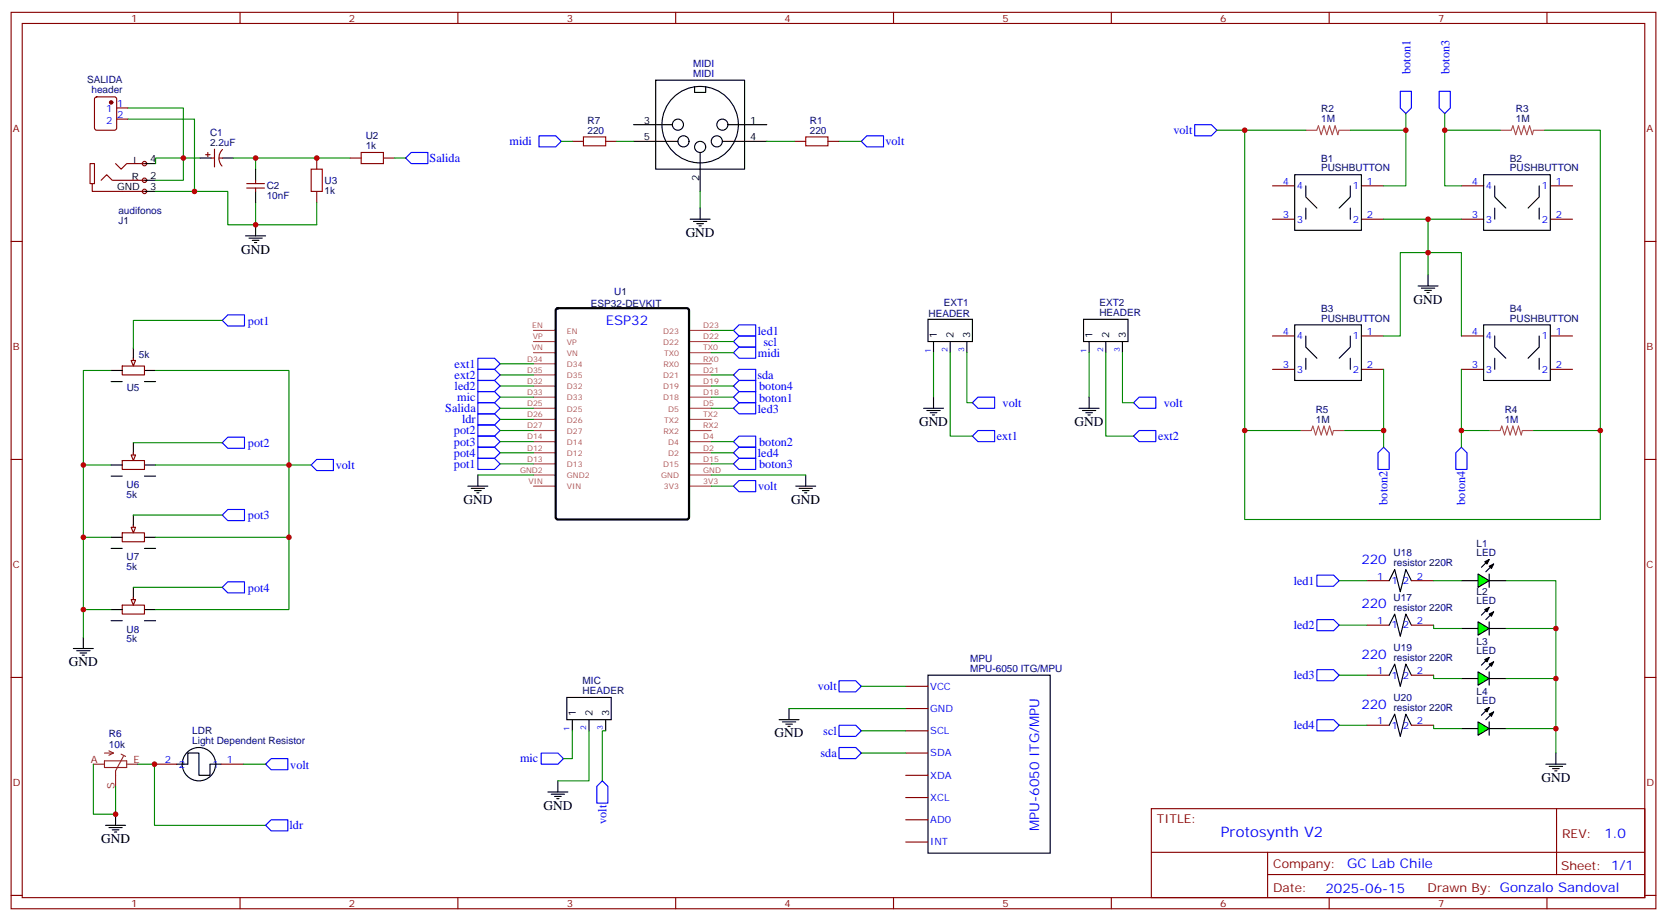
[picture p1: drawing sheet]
<svg xmlns="http://www.w3.org/2000/svg" width="529mm" height="292mm" viewBox="0 0 529 292" stroke-linecap="round" stroke-linejoin="round" font-family="sans-serif">
<g fill="none" stroke="#870000" stroke-width=".35">
<path d="M3.5 3.9h522.1v284.4h-522.1zM7.1 7.4h515v277.3h-515zM76.2 3.9v3.5M145.3 3.9v3.5M214.5 3.9v3.5M283.6 3.9v3.5M352.8 3.9v3.5M421.9 3.9v3.5M491.1 3.9v3.5M100.5 50.1v3.6M111.1 50.1h3.6M121.7 50.1h3.5"/>
<path d="M3.5 76.6h3.6M100.5 60.7v3.5M522.1 76.6h3.5M3.5 145.7h3.6M522.1 145.7h3.5M3.5 214.9h3.6M522.1 214.9h3.5M365.5 256.5h156.6v28.2h-156.6zM494.1 256.5v20.9M365.5 270.4h156.5M402.4 277.4h119.6M402.4 270.4v14.1"/>
<path d="M3.5 284h3.6M76.2 284.7v3.6M145.3 284.7v3.6M214.5 284.7v3.6M283.6 284.7v3.6M352.8 284.7v3.6M421.9 284.7v3.6M491.1 284.7v3.6M522.1 284h3.5"/>
</g>
<g fill="none" stroke="#a64a4a" stroke-width=".35">
<path d="M169.3 118.9h7M169.3 115.4h7M169.3 111.9h7M169.3 108.3h7M169.3 104.8h7M218.8 118.9h7M218.8 115.4h7M218.8 111.9h7M218.8 108.3h7M218.8 104.8h7M169.3 136.6h7M169.3 133h7"/>
<path d="M169.3 129.5h7M169.3 126h7M169.3 122.4h7M218.8 136.6h7M218.8 133h7M218.8 129.5h7M218.8 126h7M218.8 122.4h7M169.3 154.2h7M169.3 150.7h7M169.3 147.1h7M169.3 143.6h7"/>
<path d="M169.3 140.1h7M218.8 154.2h7M218.8 150.7h7M218.8 147.1h7M218.8 143.6h7M218.8 140.1h7"/>
</g>
<path d="M176.6 98l.5-.2h40.9l.7 .4v65.9l-.4 .6-41.2 .1-.7-.5v-65.8z" fill="none" stroke="#000" stroke-width=".71"/>
<path d="M98.8 53.7h3.5v7h-3.5zM114.7 48.4h7v3.5h-7z" fill="none" stroke="#a10000" stroke-width=".35"/>
<path d="M111.1 50.1h-30v3.6M81.1 64.2v7.1h19.4v-7.1" fill="none" stroke="#008700" stroke-width=".35"/>
<g fill="#f0f0f0" stroke="#870000" stroke-width=".35">
<circle cx="45.9" cy="60.7" r=".71"/>
<circle cx="45.9" cy="57.2" r=".71"/>
<circle cx="45.9" cy="51.9" r=".71"/>
</g>
<g fill="none" stroke="#000" stroke-width=".35">
<path d="M45.9 51.9h3.5M45.9 57.2h3.5M63.5 50.1h3.5M70.6 50.1h3.5M45.9 60.7h3.5M78 74.8h6.3M79 75.5h4.3M80.1 76.2h2.1M80.8 76.9h.7M81.1 71.3v3.5M35.3 117.5h3.5M42.3 110.5v3.5"/>
<path d="M45.9 117.5h3.5M148.5 154.2h6.4M149.6 154.9h4.2M150.6 155.6h2.2M151.3 156.3h.7M151.7 150.7v3.5M252.6 154.2h6.3M253.6 154.9h4.3M254.7 155.6h2.1M255.4 156.3h.7M255.8 150.7v3.5"/>
</g>
<g fill="none" stroke="#870000" stroke-width=".35">
<path d="M30.2 30.9l.5-.2h5.6l.7 .5v9.4l-.4 .7h-5.9l-.7-.5v-9.4zM37 34.3h3.6M37 37.8h3.6M29.3 58.2h.7v-6.3h-1.4v6.3h.7v2.5h16.6M32.1 57.2l1.8-1.8 1.7 1.8h10.3M36.7 51.9l1.8 1.8 1.7-1.8h5.7M65.3 49.1h1.4M66 48.4v1.4M67 50.1h1.1M68.1 47.3v5.7M69.5 50.1h1.1M70.6 47.4a3.8 3.8 0 0 0-.1 5.3"/>
<path d="M38.8 116.1h7.1v2.8h-7.1zM42.3 113.6v1.8"/>
</g>
<g fill="none" stroke="#008700" stroke-width=".35">
<path d="M40.6 34.3h17.6v22.9h-8.8M40.6 37.8h21.1v22.9M63.5 50.1h-14.1v1.8M74.1 50.1h7M125.2 50.1h3.6M49.4 60.7h22.9v10.6h8.8M158.7 129.5h10.6M158.7 136.6h10.6M151.7 150.7h17.6M158.7 140.1h10.6M158.7 143.6h10.6M158.7 147.1h10.6"/>
<path d="M225.8 150.7h30M225.8 154.2h7"/>
</g>
<circle cx="35.3" cy="32.5" r=".53" fill="#870000" stroke="#870000" stroke-width=".35"/>
<path d="M128.8 50.1l1.7-1.7h5.3v3.5h-5.3zM151.7 127.7h5.3l1.7 1.8-1.7 1.8h-5.3zM151.7 134.8h5.3l1.7 1.8-1.7 1.7h-5.3zM151.7 138.3h5.3l1.7 1.8-1.7 1.8h-5.3zM232.8 122.4l1.8-1.7h5.3v3.5h-5.3zM232.8 126l1.8-1.8h5.3v3.5h-5.3zM151.7 141.9h5.3l1.7 1.7-1.7 1.8h-5.3zM151.7 145.4h5.3l1.7 1.7-1.7 1.8h-5.3zM232.8 147.1l1.8-1.7h5.3v3.5h-5.3zM232.8 140.1l1.8-1.8h5.3v3.6h-5.3zM232.8 154.2l1.8-1.8h5.3v3.6h-5.3z" fill="none" stroke="#00f" stroke-width=".35"/>
<path d="M41.6 114.3h1.4l-.7 1.8z" fill="#f0f0f0" stroke="#870000" stroke-width=".35"/>
<path d="M35.3 121h3.5M45.9 121h3.5M35.3 147.5h3.5M42.3 140.4v3.6M45.9 147.5h3.5" fill="none" stroke="#000" stroke-width=".35"/>
<path d="M38.8 146.1h7.1v2.8h-7.1zM42.3 143.6v1.8" fill="none" stroke="#870000" stroke-width=".35"/>
<path d="M41.6 144.3h1.4l-.7 1.8z" fill="#f0f0f0" stroke="#870000" stroke-width=".35"/>
<path d="M35.3 151h3.5M45.9 151h3.5M35.3 170.4h3.5M42.3 163.4v3.5M45.9 170.4h3.5" fill="none" stroke="#000" stroke-width=".35"/>
<path d="M38.8 169h7.1v2.8h-7.1zM42.3 166.5v1.8" fill="none" stroke="#870000" stroke-width=".35"/>
<path d="M41.6 167.3h1.4l-.7 1.7z" fill="#f0f0f0" stroke="#870000" stroke-width=".35"/>
<path d="M35.3 174h3.5M45.9 174h3.5M35.3 193.4h3.5M42.3 186.3v3.5M45.9 193.4h3.5" fill="none" stroke="#000" stroke-width=".35"/>
<path d="M38.8 191.9h7.1v2.9h-7.1zM42.3 189.5v1.7" fill="none" stroke="#870000" stroke-width=".35"/>
<path d="M41.6 190.2h1.4l-.7 1.7z" fill="#f0f0f0" stroke="#870000" stroke-width=".35"/>
<g fill="none" stroke="#000" stroke-width=".35">
<path d="M411 55.4h21.2v17.7h-21.2zM414.5 58.9v3.6l3.5 3.5M428.6 58.9v3.6l-3.5 3.5M471 55.4h21.1v17.7h-21.1zM474.5 58.9v3.6l3.5 3.5M488.6 58.9v3.6l-3.5 3.5M414.5 66v3.5M428.6 66v3.5M474.5 66v3.5M488.6 66v3.5M450.1 90.7h6.4M451.2 91.4h4.2"/>
<path d="M452.3 92.1h2.1M453 92.8h.7M453.3 87.2v3.5M411 103h21.2v17.7h-21.2zM414.5 106.6v3.5l3.5 3.5M414.5 113.6v3.6M428.6 106.6v3.5l-3.5 3.5M428.6 113.6v3.6M471 103h21.1v17.7h-21.1zM474.5 106.6v3.5l3.5 3.5M474.5 113.6v3.6M488.6 106.6v3.5l-3.5 3.5"/>
<path d="M488.6 113.6v3.6M35.3 196.9h3.5M45.9 196.9h3.5M463.9 184.2h5.3M23.3 205.7h6.3M24.3 206.4h4.3M25.4 207.1h2.1M26.1 207.8h.7M26.5 202.2v3.5"/>
</g>
<g fill="none" stroke="#008700" stroke-width=".35">
<path d="M446.3 36v22.9h-7.1M458.6 36v22.9h5.3M439.2 69.5h14.1v17.7M453.3 69.5h10.6M35.3 117.5h-8.8v30M49.4 117.5h42.3v30h7.1M439.2 106.6h5.3v-26.5h19.4v26.5M439.2 117.2v24.7M463.9 117.2v24.7M35.3 147.5h-8.8v22.9h8.8M49.4 147.5h42.3v22.9M26.5 170.4v23h8.8"/>
<path d="M49.4 170.4h42.3v23h-42.3M26.5 193.4v8.8"/>
</g>
<path d="M444.5 29h3.5v5.3l-1.7 1.7-1.8-1.7zM456.8 29h3.6v5.3l-1.8 1.7-1.8-1.7zM70.6 101.6l1.7-1.7h5.3v3.5h-5.3zM70.6 140.4l1.7-1.7h5.3v3.5h-5.3zM100.5 145.7h5.3v3.6h-5.3l-1.7-1.8zM439.2 141.9l1.8 1.7v5.3h-3.6v-5.3zM463.9 141.9l1.8 1.7v5.3h-3.6v-5.3zM72.3 161.6h5.3v3.5h-5.3l-1.7-1.7zM70.6 186.3l1.7-1.8h5.3v3.6h-5.3z" fill="none" stroke="#00f" stroke-width=".35"/>
<g fill="none" stroke="#870000" stroke-width=".35">
<path d="M403.9 58.9h7.1M432.2 58.9h7M463.9 58.9h7.1M492.1 58.9h7.1M403.9 69.5h7.1M432.2 69.5h7M463.9 69.5h7.1M492.1 69.5h7.1M403.9 106.6h7.1M403.9 117.2h7.1M432.2 106.6h7M432.2 117.2h7"/>
<path d="M463.9 106.6h7.1M463.9 117.2h7.1M492.1 106.6h7.1M492.1 117.2h7.1"/>
</g>
<path d="M469.2 182.1l3.5 2.1-3.5 2.1z" fill="#0f0" stroke="#000" stroke-width=".35"/>
<path d="M472.7 177.5l-2.4 2.5M474.1 178.9l-2.4 2.5M463.9 199.4h5.3M472.7 182.1v4.2M472.7 184.2h5.3" fill="none" stroke="#000" stroke-width=".35"/>
<path d="M471.3 178.2l1.4-.7-.7 1.4zM472.7 179.6l1.4-.7-.7 1.4z" fill="#000" stroke="#000" stroke-width=".35"/>
<path d="M469.2 197.2l3.5 2.2-3.5 2.1z" fill="#0f0" stroke="#000" stroke-width=".35"/>
<path d="M472.7 192.7l-2.4 2.4M472.7 197.2v4.3M472.7 199.4h5.3M474.1 194.1l-2.4 2.4M463.9 215.2h5.3" fill="none" stroke="#000" stroke-width=".35"/>
<path d="M471.3 193.4l1.4-.7-.7 1.4zM472.7 194.8l1.4-.7-.7 1.4z" fill="#000" stroke="#000" stroke-width=".35"/>
<path d="M469.2 213.1l3.5 2.1-3.5 2.1z" fill="#0f0" stroke="#000" stroke-width=".35"/>
<path d="M472.7 208.5l-2.4 2.5M472.7 213.1v4.2M472.7 215.2h5.3M474.1 209.9l-2.4 2.5M463.9 231.1h5.3" fill="none" stroke="#000" stroke-width=".35"/>
<path d="M471.3 209.2l1.4-.7-.7 1.4zM472.7 210.6l1.4-.7-.7 1.4z" fill="#000" stroke="#000" stroke-width=".35"/>
<path d="M469.2 229l3.5 2.1-3.5 2.1z" fill="#0f0" stroke="#000" stroke-width=".35"/>
<g fill="none" stroke="#000" stroke-width=".35">
<path d="M201.1 39.5h12.3M208.1 25.4h28.3v28.3h-28.3zM220.5 27.6v1.7h3.5v-1.7M231.1 39.5h12.3M81.1 53.7v3.5M201.1 44.8h14.1M222.2 48.4v12.3M229.3 44.8h14.1M81.1 60.7v3.5M219.1 69.5h6.3M220.1 70.2h4.3M221.2 70.9h2.1"/>
<path d="M221.9 71.6h.7M222.2 66v3.5M294.6 101.3h14.1v7h-14.1zM296.3 108.3v3.6M301.6 108.3v3.6M306.9 108.3v3.6M344 101.3h14.1v7h-14.1zM345.7 108.3v3.6M351 108.3v3.6M356.3 108.3v3.6M293.2 129.5h6.3M294.2 130.2h4.2"/>
<path d="M295.3 130.9h2.1M296 131.6h.7M296.3 126v3.5M342.5 129.5h6.4M343.6 130.2h4.2M344.7 130.9h2.1M345.4 131.6h.7M345.7 126v3.5M441 198.3l1.7-3.5 1.8 7 1.8-7 1.7 3.5M441 184.2l1.7-3.5 1.8 7 1.8-7 1.7 3.5M294.6 214.2h38.8v56.4h-38.8zM441 214.2l1.7-3.6 1.8 7.1 1.8-7.1 1.7 3.6"/>
<path d="M179.9 221.2h14.1v7.1h-14.1zM181.7 228.3v3.5M187 228.3v3.5M192.3 228.3v3.5M247.3 228.3h6.3M248.4 229h4.2M249.4 229.7h2.1M250.1 230.4h.7M250.5 224.8v3.5M441 230l1.7-3.5 1.8 7.1 1.8-7.1 1.7 3.5M472.7 224.4l-2.4 2.5M472.7 229v4.2"/>
<path d="M472.7 231.1h5.3M474.1 225.8l-2.4 2.5M493.9 238.9v3.5M36.7 258.3v3.5M56.1 242.4h3.5v-3.5h3.5v7h3.6v-3.5h3.5M173.9 251.2h6.4M175 251.9h4.2M176 252.6h2.2M176.7 253.3h.7M177.1 247.7v3.5M490.7 242.4h6.4M491.8 243.1h4.2"/>
<path d="M492.8 243.8h2.1M493.5 244.5h.7M33.5 261.8h6.4M34.6 262.5h4.2M35.6 263.2h2.1M36.3 263.9h.7"/>
<circle cx="215.2" cy="39.5" r="1.76"/>
<circle cx="222.3" cy="39.5" r="12.1"/>
<circle cx="229.3" cy="39.5" r="1.76"/>
<circle cx="217" cy="44.8" r="1.76"/>
<circle cx="222.2" cy="46.6" r="1.76"/>
<circle cx="227.5" cy="44.8" r="1.76"/>
<circle cx="63.1" cy="242.4" r="5.3"/>
</g>
<path d="M471.3 225.1l1.4-.7-.7 1.4zM472.7 226.5l1.4-.7-.7 1.4z" fill="#000" stroke="#000" stroke-width=".35"/>
<g fill="none" stroke="#008700" stroke-width=".35">
<path d="M178.2 44.8h3.5M195.8 44.8h5.3M243.4 44.8h8.8M266.3 44.8h7.1M386.3 41.3h8.8M414.5 41.3h-19.4v95.3h17.6M428.6 41.3h17.7M458.6 41.3h17.6M490.4 41.3h17.6v95.3h-21.2M222.2 60.7v5.3M70.6 101.6h-28.3v8.9M158.7 118.9h10.6"/>
<path d="M158.7 115.4h10.6M225.8 104.8h7M225.8 108.3h7M225.8 118.9h7M225.8 111.9h7M296.3 111.9v14.1M301.6 111.9v26.4h7.1M306.9 111.9v15.8h1.8M345.7 111.9v14.1M351 111.9v26.4h8.8M356.3 111.9v15.8h3.5M158.7 122.4h10.6"/>
<path d="M158.7 126h10.6M158.7 133h10.6M225.8 129.5h7M225.8 122.4h7M225.8 126h7M395.1 136.6v28.2h112.9v-28.2M426.9 136.6h12.3M463.9 136.6h8.8M42.3 140.4h28.3M225.8 143.6h7M225.8 140.1h7M225.8 147.1h7"/>
<path d="M42.3 163.4h28.3M42.3 186.3h28.3M425.1 184.2h8.8M425.1 198.3h8.8M455.1 198.3v1.1h8.8M455.1 184.2h8.8M478 184.2h15.9v15.2h-15.9M493.9 199.4v15.8h-15.9M273.4 217.7h14.1M425.1 214.2h8.8M455.1 214.2v1h8.8M493.9 215.2v15.9h-15.9"/>
<path d="M181.7 231.8v8.8h-2.8M187 231.8v15.9h-9.9M192.3 231.8h-1.1v15.9M250.5 224.8h37M273.4 231.8h14.1M273.4 238.9h14.1M425.1 230h8.8M455.1 230v1.1h8.8M493.9 231.1v7.8M29.6 242.4v15.9h7.1v-8.9M43.7 242.4h5.3v19.4h35.3M77.3 242.4h7"/>
</g>
<g fill="none" stroke="#870000" stroke-width=".35">
<path d="M78.3 59.7h5.7M78.3 58.2h5.7M81.1 57.2v1M81.1 59.7v1M181.7 44.8h3.5M192.3 44.8h3.5M252.2 44.8h3.6M262.8 44.8h3.5M433.9 198.3h7.1M433.9 184.2h7.1M448 198.3h7.1M448 184.2h7.1"/>
<path d="M287.5 217.7h7.1M433.9 214.2h7.1M448 214.2h7.1M287.5 224.8h7.1M287.5 231.8h7.1M287.5 238.9h7.1M433.9 230h7.1M448 230h7.1M49 242.4h7.1M70.2 242.4h7.1M287.5 245.9h7.1M287.5 253h7.1"/>
<path d="M287.5 260h7.1M287.5 267.1h7.1"/>
</g>
<g fill="none" stroke="#00f" stroke-width=".35">
<path d="M379.2 39.5h5.3l1.8 1.8-1.8 1.8h-5.3zM171.1 43.1h5.3l1.8 1.7-1.8 1.8h-5.3zM275.2 43.1h5.3v3.5h-5.3l-1.8-1.8zM151.7 117.2h5.3l1.7 1.7-1.7 1.8h-5.3zM151.7 113.6h5.3l1.7 1.8-1.7 1.8h-5.3zM232.8 104.8l1.8-1.8h5.3v3.6h-5.3zM232.8 118.9l1.8-1.7h5.3v3.5h-5.3zM232.8 108.3l1.8-1.7h5.3v3.5h-5.3zM232.8 111.9l1.8-1.8h5.3v3.5h-5.3zM151.7 120.7h5.3l1.7 1.7-1.7 1.8h-5.3zM151.7 131.3h5.3l1.7 1.7-1.7 1.8h-5.3zM151.7 124.2h5.3l1.7 1.8-1.7 1.7h-5.3z"/>
<path d="M232.8 129.5l1.8-1.8h5.3v3.6h-5.3zM308.7 127.7l1.7-1.7h5.3v3.5h-5.3zM310.4 136.6h5.3v3.5h-5.3l-1.7-1.8zM359.8 138.3l1.8-1.7h5.3v3.5h-5.3zM361.6 126h5.3v3.5h-5.3l-1.8-1.8zM232.8 143.6l1.8-1.7h5.3v3.5h-5.3zM418 196.5h5.3l1.8 1.8-1.8 1.8h-5.3zM418 182.4h5.3l1.8 1.8-1.8 1.7h-5.3zM266.3 215.9h5.3l1.8 1.8-1.8 1.8h-5.3zM418 212.4h5.3l1.8 1.8-1.8 1.7h-5.3zM171.8 238.9h5.3l1.8 1.7-1.8 1.8h-5.3zM266.3 230h5.3l1.8 1.8-1.8 1.8h-5.3z"/>
<path d="M266.3 237.1h5.3l1.8 1.8-1.8 1.7h-5.3zM418 228.3h5.3l1.8 1.7-1.8 1.8h-5.3zM84.3 242.4l1.8-1.8h5.3v3.6h-5.3zM191.2 247.7l1.8 1.7v5.3h-3.6v-5.3zM84.3 261.8l1.8-1.8h5.3v3.6h-5.3z"/>
</g>
<path d="M414.5 41.3h3.5l.5-1.4 .9 2.8 .9-2.8 .9 2.8 .8-2.8 .9 2.8 .9-2.8 .9 2.8 .3-1.4M425.2 41.3h3.4M476.2 41.3h3.5l.6-1.4 .8 2.8 .9-2.8 .9 2.8 .9-2.8 .9 2.8 .8-2.8 .9 2.8 .4-1.4M486.9 41.3h3.5M412.7 136.6h3.5l.6-1.5 .8 2.9 .9-2.9 .9 2.9 .9-2.9 .9 2.9 .8-2.9 .9 2.9 .4-1.4M423.4 136.6h3.5M472.7 136.6h3.5l.5-1.5 .9 2.9 .9-2.9 .9 2.9 .9-2.9 .8 2.9 .9-2.9 .9 2.9 .3-1.4M483.4 136.6h3.4" fill="none" stroke="#a64a4a" stroke-width=".35"/>
<path d="M33.2 238.9h2.8M34.6 238.2l1.4 .7M36 238.9l-1.4 .7M38.5 239.2l1.4 .7M39.2 239.9l-2.5 4.6v4.9M29.6 242.4h3.6M33.2 241.3h7v2.2h-7zM40.2 242.4h3.5" fill="none" stroke="#8c2424" stroke-width=".35"/>
<path d="M185.2 43.4h7.1v2.8h-7.1zM255.8 43.4h7v2.8h-7z" fill="none" stroke="#a10000" stroke-width=".35"/>
<g fill="#c00">
<circle cx="100.5" cy="50.1" r=".88"/>
<circle cx="81.1" cy="50.1" r=".88"/>
<circle cx="58.2" cy="50.1" r=".88"/>
<circle cx="61.7" cy="60.7" r=".88"/>
<circle cx="81.1" cy="71.3" r=".88"/>
<circle cx="26.5" cy="170.4" r=".88"/>
<circle cx="91.7" cy="170.4" r=".88"/>
<circle cx="91.7" cy="147.5" r=".88"/>
<circle cx="26.5" cy="193.4" r=".88"/>
<circle cx="26.5" cy="147.5" r=".88"/>
<circle cx="453.3" cy="69.5" r=".88"/>
<circle cx="453.3" cy="80.1" r=".88"/>
<circle cx="493.9" cy="199.4" r=".88"/>
<circle cx="493.9" cy="215.2" r=".88"/>
<circle cx="493.9" cy="231.1" r=".88"/>
<circle cx="446.3" cy="41.3" r=".88"/>
<circle cx="458.6" cy="41.3" r=".88"/>
<circle cx="463.9" cy="136.6" r=".88"/>
<circle cx="439.2" cy="136.6" r=".88"/>
<circle cx="395.1" cy="136.6" r=".88"/>
<circle cx="508" cy="136.6" r=".88"/>
<circle cx="395.1" cy="41.3" r=".88"/>
<circle cx="36.7" cy="258.3" r=".88"/>
<circle cx="49" cy="242.4" r=".88"/>
</g>
<text font-size="4.6" fill="#00f" x="387.6" y="265.5">Protosynth V2</text>
<g font-size="4.2">
<text x="217.7" y="75.2">GND</text>
<text x="76.6" y="80.5">GND</text>
<text x="448.7" y="96.3">GND</text>
<text x="291.7" y="135.1">GND</text>
<text x="341.1" y="135.1">GND</text>
<text x="147.1" y="159.8">GND</text>
<text x="251.2" y="159.8">GND</text>
<text x="21.9" y="211.3">GND</text>
<text x="245.9" y="233.9">GND</text>
<text x="489.3" y="248">GND</text>
<text x="172.5" y="256.9">GND</text>
<text x="32.1" y="267.4">GND</text>
</g>
<g font-size="4.2" fill="#00f">
<text x="192.3" y="103">ESP32</text>
<text x="432.2" y="178.9">220</text>
<text x="432.2" y="193">220</text>
<text x="432.2" y="208.9">220</text>
<text x="432.2" y="224.8">220</text>
<text x="329.8" y="263.6" transform="rotate(-90 329.8 263.6)">MPU-6050 ITG/MPU</text>
<text x="509.3" y="265.8">1.0</text>
<text x="427.7" y="275.3">GC Lab Chile</text>
<text x="420.7" y="283.1">2025-06-15</text>
</g>
<g font-size="3.9" fill="#00f">
<text x="447.7" y="23.5" transform="rotate(-90 447.7 23.5)">boton1</text>
<text x="460.1" y="23.5" transform="rotate(-90 460.1 23.5)">boton3</text>
<text x="161.7" y="45.9">midi</text>
<text x="281.1" y="46.1">volt</text>
<text x="372.5" y="42.6">volt</text>
<text x="136.4" y="51.5">Salida</text>
<text x="78.7" y="103">pot1</text>
<text x="240.6" y="106.2">led1</text>
<text x="240.6" y="113.1">midi</text>
<text x="242.4" y="109.7">scl</text>
<text x="144.3" y="116.6">ext1</text>
<text x="144.3" y="123.7">led2</text>
<text x="144.3" y="120.2">ext2</text>
<text x="240.4" y="120.2">sda</text>
<text x="241" y="123.8">boton4</text>
<text x="141.3" y="130.8">Salida</text>
<text x="145.2" y="127.2">mic</text>
<text x="240.6" y="130.9">led3</text>
<text x="241" y="127.4">boton1</text>
<text x="318.3" y="129.2">volt</text>
<text x="369.4" y="129.2">volt</text>
<text x="144.1" y="137.8">pot2</text>
<text x="146.7" y="134.3">ldr</text>
<text x="78.7" y="141.8">pot2</text>
<text x="144.1" y="141.3">pot3</text>
<text x="241" y="141.5">boton2</text>
<text x="316.4" y="139.6">ext1</text>
<text x="367.6" y="139.6">ext2</text>
<text x="106.6" y="148.8">volt</text>
<text x="144.1" y="144.9">pot4</text>
<text x="144.1" y="148.4">pot1</text>
<text x="240.6" y="145">led4</text>
<text x="241" y="148.5">boton3</text>
<text x="240.7" y="155.5">volt</text>
<text x="440.5" y="160.1" transform="rotate(-90 440.5 160.1)">boton2</text>
<text x="465.1" y="160.1" transform="rotate(-90 465.1 160.1)">boton4</text>
<text x="78.7" y="164.8">pot3</text>
<text x="410.7" y="185.4">led1</text>
<text x="78.7" y="187.7">pot4</text>
<text x="410.7" y="199.5">led2</text>
<text x="410.7" y="215.4">led3</text>
<text x="259.6" y="219">volt</text>
<text x="261.3" y="233.1">scl</text>
<text x="410.7" y="231.3">led4</text>
<text x="92.1" y="243.8">volt</text>
<text x="165.1" y="241.8">mic</text>
<text x="260.5" y="240.1">sda</text>
<text x="91.9" y="263.1">ldr</text>
<text x="192.5" y="261.3" transform="rotate(-90 192.5 261.3)">volt</text>
</g>
<g font-size="3.9" fill="#800">
<text x="367.2" y="261.1">TITLE:</text>
<text x="495.9" y="265.8">REV:</text>
<text x="404.1" y="275.3">Company:</text>
<text x="495.5" y="275.9">Sheet: 1/1</text>
<text x="404.1" y="283">Date:</text>
<text x="453.2" y="283.1">Drawn By: Gonzalo Sandoval</text>
</g>
<g font-size="3.2" fill="#800">
<text x="41.6" y="6.9">1</text>
<text x="110.8" y="6.9">2</text>
<text x="179.9" y="6.9">3</text>
<text x="249.1" y="6.9">4</text>
<text x="318.2" y="6.9">5</text>
<text x="387.3" y="6.9">6</text>
<text x="456.5" y="6.9">7</text>
<text x="4.1" y="42">A</text>
<text x="522.6" y="42">A</text>
<text x="4.1" y="111.2">B</text>
<text x="522.6" y="111.2">B</text>
<text x="4.1" y="180.3">C</text>
<text x="522.6" y="180.3">C</text>
<text x="4.1" y="249.4">D</text>
<text x="522.6" y="249.4">D</text>
<text x="41.6" y="287.7">1</text>
<text x="110.8" y="287.7">2</text>
<text x="179.9" y="287.7">3</text>
<text x="249.1" y="287.7">4</text>
<text x="318.2" y="287.7">5</text>
<text x="387.3" y="287.7">6</text>
<text x="456.5" y="287.7">7</text>
</g>
<g font-size="3.2" fill="#000080">
<text x="220" y="21.4">MIDI</text>
<text x="27.6" y="26.4">SALIDA</text>
<text x="29" y="29.6">header</text>
<text x="220" y="24.4">MIDI</text>
<text x="419.4" y="35.6">R2</text>
<text x="481.2" y="35.6">R3</text>
<text x="186.5" y="39.4">R7</text>
<text x="257.1" y="39.4">R1</text>
<text x="419.4" y="38.8">1M</text>
<text x="481.2" y="38.8">1M</text>
<text x="66.7" y="46.2">2.2uF</text>
<text x="66.7" y="43.1">C1</text>
<text x="116.1" y="47.3">1k</text>
<text x="116.1" y="44.2">U2</text>
<text x="186.5" y="42.4">220</text>
<text x="257.1" y="42.4">220</text>
<text x="419.3" y="51.4">B1</text>
<text x="479.3" y="51.4">B2</text>
<text x="103" y="58.4">U3</text>
<text x="419.3" y="54.4">PUSHBUTTON</text>
<text x="479.3" y="54.4">PUSHBUTTON</text>
<text x="84.7" y="63.2">10nF</text>
<text x="84.7" y="60.1">C2</text>
<text x="103" y="61.5">1k</text>
<text x="37.6" y="67.8">audifonos</text>
<text x="37.6" y="71">J1</text>
<text x="195" y="93.5">U1</text>
<text x="187.6" y="97.3">ESP32-DEVKIT</text>
<text x="294.8" y="100.7">HEADER</text>
<text x="299.6" y="97">EXT1</text>
<text x="349" y="100.2">HEADER</text>
<text x="349" y="97">EXT2</text>
<text x="419.3" y="102">PUSHBUTTON</text>
<text x="419.3" y="99">B3</text>
<text x="479.3" y="102">PUSHBUTTON</text>
<text x="479.3" y="99">B4</text>
<text x="44.1" y="113.4">5k</text>
<text x="40.2" y="124">U5</text>
<text x="417.7" y="130.9">R5</text>
<text x="477.6" y="130.9">R4</text>
<text x="417.7" y="134.1">1M</text>
<text x="477.6" y="134.1">1M</text>
<text x="40.2" y="154.8">U6</text>
<text x="40.2" y="157.9">5k</text>
<text x="468.7" y="173.4">L1</text>
<text x="40.2" y="177.8">U7</text>
<text x="442.4" y="179.5">resistor 220R</text>
<text x="442.4" y="176.5">U18</text>
<text x="468.7" y="176.4">LED</text>
<text x="40.2" y="180.8">5k</text>
<text x="442.4" y="190.6">U17</text>
<text x="468.7" y="191.6">LED</text>
<text x="468.7" y="188.6">L2</text>
<text x="442.4" y="193.7">resistor 220R</text>
<text x="40.2" y="203.7">5k</text>
<text x="40.2" y="200.7">U8</text>
<text x="308" y="209.9">MPU</text>
<text x="442.4" y="209.5">resistor 220R</text>
<text x="442.4" y="206.5">U19</text>
<text x="468.7" y="207.5">LED</text>
<text x="468.7" y="204.5">L3</text>
<text x="308" y="213.1">MPU-6050 ITG/MPU</text>
<text x="185" y="220.2">HEADER</text>
<text x="185" y="217">MIC</text>
<text x="468.7" y="220.4">L4</text>
<text x="442.4" y="225.4">resistor 220R</text>
<text x="442.4" y="222.3">U20</text>
<text x="468.7" y="223.3">LED</text>
<text x="34.6" y="233.9">R6</text>
<text x="61" y="232.9">LDR</text>
<text x="34.6" y="237.1">10k</text>
<text x="61" y="236">Light Dependent Resistor</text>
</g>
<g font-size="3.2" fill="#00f">
<text x="33.7" y="35.7">1</text>
<text x="37.2" y="33.9">1</text>
<text x="33.7" y="39.2">2</text>
<text x="37.2" y="37.4">2</text>
<text x="407.2" y="58.6">4</text>
<text x="433.9" y="58.6">1</text>
<text x="467.2" y="58.6">4</text>
<text x="493.9" y="58.6">1</text>
<text x="411.7" y="60">4</text>
<text x="429.4" y="60">1</text>
<text x="471.7" y="60">4</text>
<text x="489.4" y="60">1</text>
<text x="407.2" y="69.2">3</text>
<text x="411.7" y="70.6">3</text>
<text x="429.4" y="70.6">2</text>
<text x="433.9" y="69.2">2</text>
<text x="467.2" y="69.2">3</text>
<text x="471.7" y="70.6">3</text>
<text x="489.4" y="70.6">2</text>
<text x="493.9" y="69.2">2</text>
<text x="407.2" y="106.2">4</text>
<text x="411.7" y="107.6">4</text>
<text x="429.4" y="107.6">1</text>
<text x="433.9" y="106.2">1</text>
<text x="467.2" y="106.2">4</text>
<text x="471.7" y="107.6">4</text>
<text x="489.4" y="107.6">1</text>
<text x="493.9" y="106.2">1</text>
<text x="407.2" y="116.8">3</text>
<text x="411.7" y="118.2">3</text>
<text x="429.4" y="118.2">2</text>
<text x="433.9" y="116.8">2</text>
<text x="467.2" y="116.8">3</text>
<text x="471.7" y="118.2">3</text>
<text x="489.4" y="118.2">2</text>
<text x="493.9" y="116.8">2</text>
<text x="437.2" y="183.8">1</text>
<text x="441.7" y="185.2">1</text>
<text x="445.3" y="185.2">2</text>
<text x="449.8" y="183.8">2</text>
<text x="437.2" y="197.9">1</text>
<text x="449.8" y="197.9">2</text>
<text x="441.7" y="199.4">1</text>
<text x="445.3" y="199.4">2</text>
<text x="437.2" y="213.8">1</text>
<text x="441.7" y="215.2">1</text>
<text x="445.3" y="215.2">2</text>
<text x="449.8" y="213.8">2</text>
<text x="295.3" y="218.8">VCC</text>
<text x="295.3" y="225.8">GND</text>
<text x="295.3" y="232.9">SCL</text>
<text x="437.2" y="229.7">1</text>
<text x="441.7" y="231.1">1</text>
<text x="445.3" y="231.1">2</text>
<text x="449.8" y="229.7">2</text>
<text x="295.3" y="239.9">SDA</text>
<text x="52.3" y="242">2</text>
<text x="56.8" y="243.5">2</text>
<text x="67.5" y="243.5">1</text>
<text x="72" y="242">1</text>
<text x="295.3" y="247">XDA</text>
<text x="295.3" y="254">XCL</text>
<text x="295.3" y="261.1">AD0</text>
<text x="295.3" y="268.1">INT</text>
</g>
<g font-size="3.2">
<text x="204.4" y="39.2">3</text>
<text x="238.1" y="39.2">1</text>
<text x="204.4" y="44.5">5</text>
<text x="238.1" y="44.5">4</text>
<text x="42.3" y="51.9">L</text>
<text x="47.6" y="51.5">4</text>
<text x="41.9" y="57.2">R</text>
<text x="47.6" y="56.8">2</text>
<text x="221.9" y="57.4" transform="rotate(-90 221.9 57.4)">2</text>
<text x="37.2" y="60.4">GND</text>
<text x="47.6" y="60.4">3</text>
<text x="297.4" y="107.3" transform="rotate(-90 297.4 107.3)">1</text>
<text x="302.7" y="107.3" transform="rotate(-90 302.7 107.3)">2</text>
<text x="308" y="107.3" transform="rotate(-90 308 107.3)">3</text>
<text x="346.8" y="107.3" transform="rotate(-90 346.8 107.3)">1</text>
<text x="352.1" y="107.3" transform="rotate(-90 352.1 107.3)">2</text>
<text x="357.4" y="107.3" transform="rotate(-90 357.4 107.3)">3</text>
<text x="182.7" y="227.2" transform="rotate(-90 182.7 227.2)">1</text>
<text x="188" y="227.2" transform="rotate(-90 188 227.2)">2</text>
<text x="193.3" y="227.2" transform="rotate(-90 193.3 227.2)">3</text>
</g>
<g font-size="3.2" fill="#8d2323">
<text x="28.9" y="242">A</text>
<text x="42.3" y="242">E</text>
<text x="36.3" y="250.2" transform="rotate(-90 36.3 250.2)">S</text>
</g>
<g font-size="2.5" fill="#a54b4b">
<text x="168.9" y="104.1">EN</text>
<text x="169.2" y="107.6">VP</text>
<text x="180" y="105.9">EN</text>
<text x="210.5" y="105.9">D23</text>
<text x="223.2" y="107.6">D22</text>
<text x="223.2" y="104.1">D23</text>
<text x="168.8" y="111.2">VN</text>
<text x="180" y="112.9">VN</text>
<text x="180" y="109.4">VP</text>
<text x="210.5" y="109.4">D22</text>
<text x="210.8" y="112.9">TX0</text>
<text x="223.2" y="111.2">TX0</text>
<text x="167.3" y="118.2">D35</text>
<text x="167.3" y="114.7">D34</text>
<text x="180" y="120">D35</text>
<text x="180" y="116.4">D34</text>
<text x="210.5" y="120">D21</text>
<text x="210.6" y="116.4">RX0</text>
<text x="223.2" y="118.2">D21</text>
<text x="223.2" y="114.7">RX0</text>
<text x="167.3" y="125.3">D33</text>
<text x="167.3" y="121.8">D32</text>
<text x="180" y="123.5">D32</text>
<text x="210.5" y="123.5">D19</text>
<text x="223.2" y="125.3">D18</text>
<text x="223.2" y="121.8">D19</text>
<text x="167.3" y="128.8">D25</text>
<text x="180" y="130.5">D25</text>
<text x="180" y="127">D33</text>
<text x="210.5" y="127">D18</text>
<text x="212.1" y="130.5">D5</text>
<text x="223.2" y="128.8">D5</text>
<text x="167.3" y="135.9">D27</text>
<text x="167.3" y="132.3">D26</text>
<text x="180" y="137.6">D27</text>
<text x="180" y="134.1">D26</text>
<text x="210.6" y="137.6">RX2</text>
<text x="210.8" y="134.1">TX2</text>
<text x="223.2" y="135.9">RX2</text>
<text x="223.2" y="132.3">TX2</text>
<text x="167.3" y="142.9">D12</text>
<text x="167.3" y="139.4">D14</text>
<text x="180" y="141.1">D14</text>
<text x="212.1" y="141.1">D4</text>
<text x="223.2" y="142.9">D2</text>
<text x="223.2" y="139.4">D4</text>
<text x="165.1" y="150">GND2</text>
<text x="167.3" y="146.4">D13</text>
<text x="180" y="148.2">D13</text>
<text x="180" y="144.7">D12</text>
<text x="210.5" y="148.2">D15</text>
<text x="212.1" y="144.7">D2</text>
<text x="223.2" y="150">GND</text>
<text x="223.2" y="146.4">D15</text>
<text x="167.8" y="153.5">VIN</text>
<text x="180" y="155.2">VIN</text>
<text x="180" y="151.7">GND2</text>
<text x="209.9" y="151.7">GND</text>
<text x="210.8" y="155.2">3V3</text>
<text x="223.2" y="153.5">3V3</text>
</g>
<g font-size="2.5" fill="#00f">
<text x="295.5" y="111.9" transform="rotate(-90 295.5 111.9)">1</text>
<text x="300.8" y="111.6" transform="rotate(-90 300.8 111.6)">2</text>
<text x="306.1" y="111.6" transform="rotate(-90 306.1 111.6)">3</text>
<text x="344.9" y="111.9" transform="rotate(-90 344.9 111.9)">1</text>
<text x="350.2" y="111.6" transform="rotate(-90 350.2 111.6)">2</text>
<text x="355.4" y="111.6" transform="rotate(-90 355.4 111.6)">3</text>
<text x="180.8" y="231.8" transform="rotate(-90 180.8 231.8)">1</text>
<text x="186.1" y="231.6" transform="rotate(-90 186.1 231.6)">2</text>
<text x="191.4" y="231.6" transform="rotate(-90 191.4 231.6)">3</text>
</g>
</svg>
